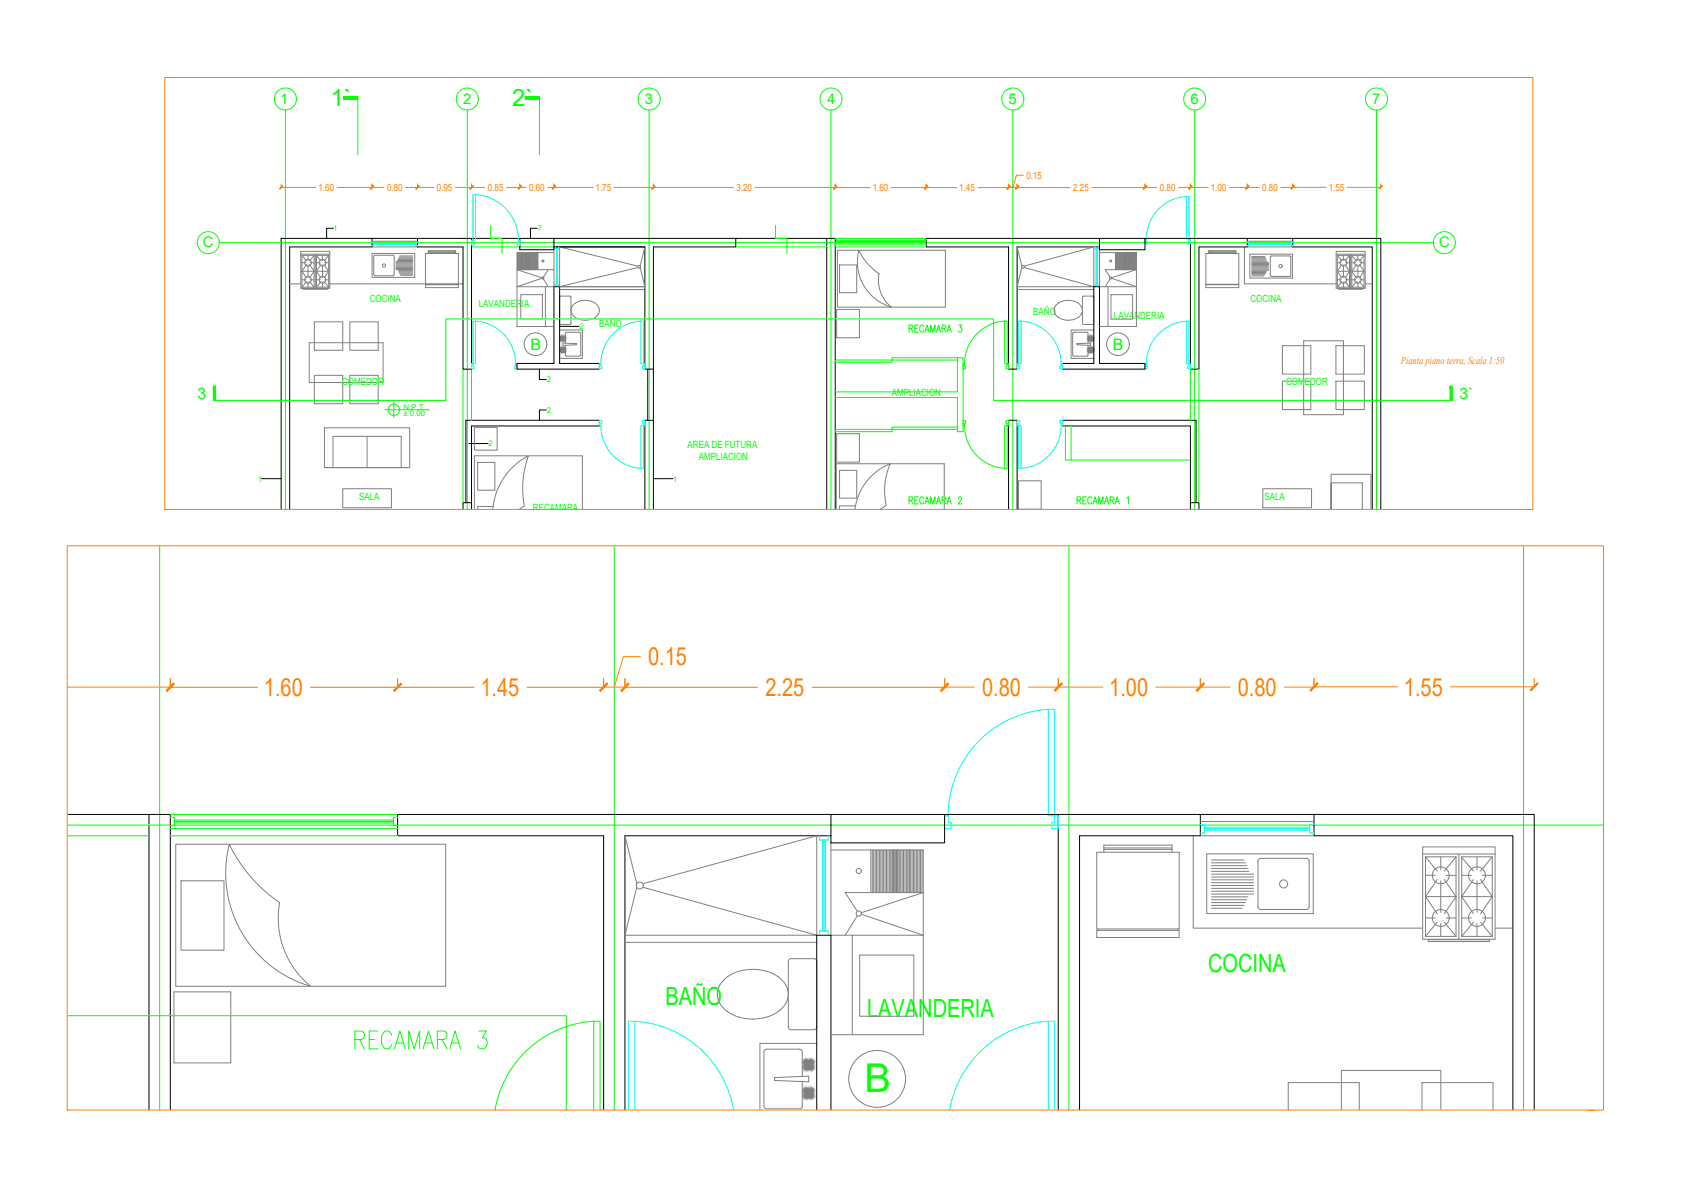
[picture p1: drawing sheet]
<svg xmlns="http://www.w3.org/2000/svg" width="594mm" height="420mm" viewBox="0 0 594 420" stroke-linecap="round" stroke-linejoin="round" font-family="sans-serif">
<!-- layer: A-WALL-FULL-EXTR -->
<g fill="none" stroke="#000" stroke-width=".35">
<path d="M147 83.9h19v46h-3v-43h-16zM195 83.9h64v3h-29v43h-3v-43h-32zM326 83.9h61v3h-29v43h-3v-43h-29zM419 83.9h20v3h-17v43h-3zM98.9 179.3v-95.4h32.1v3h-29v92.4M163 179.3v-2.4h3v2.4M227 179.3v-31.4h3v31.4M291 179.3v-95.4h3v95.4M355 179.3v-31.4h3v31.4M419 179.3v-2.4h3v2.4M483 179.3v-92.4h-28v-3h31v95.4M52.4 390.6v-104h7.5v104"/>
<path d="M212.4 390.6v-96.5h-72.5v-7.5h152.5v7.5h-72.5v96.5M372.4 390.6v-104h50v7.5h-42.5v96.5M532.5 390.6v-96.5h-70v-7.5h77.5v104"/>
</g>
<!-- layer: A-ANNO-SYMB -->
<g fill="none" stroke="#0f0" stroke-width=".35">
<path d="M100.4 38.7v140.6M125.9 34.5v20M164.5 38.7v140.6M189.9 34.5v20M228.5 38.7v140.6M292.5 38.7v140.6M356.5 38.7v140.6M420.5 38.7v140.6M484.5 38.7v140.6M172.7 79.3v4.6h4v5.3M273 79.3v4.6h4v5.3M77.3 85.4h427.2"/>
<path d="M75.5 135.9v5h81.4v-28.7h192.8v28.7h161v-5M135.5 144.2h15.6M138.6 141.5v5.4M56.2 192.1v198.5M216.2 192.1v198.5M376.2 192.1v198.5M536.2 192.1v198.5M23.7 290.3h540.6M23.7 357.4h175.6v33.2"/>
<circle cx="100.5" cy="34.8" r="3.9"/>
<circle cx="164.5" cy="34.8" r="3.9"/>
<circle cx="228.5" cy="34.8" r="3.9"/>
<circle cx="292.5" cy="34.8" r="3.9"/>
<circle cx="356.5" cy="34.8" r="3.9"/>
<circle cx="420.5" cy="34.8" r="3.9"/>
<circle cx="484.5" cy="34.8" r="3.9"/>
<circle cx="73.3" cy="85.4" r="3.9"/>
<circle cx="508.3" cy="85.4" r="3.9"/>
<circle cx="138.6" cy="144.2" r="2"/>
</g>
<!-- layer: A-FURN -->
<g fill="none" stroke="#808080" stroke-width=".35">
<path d="M101.9 99.9h4M105.9 88.5h10.2v13h-10.2zM105.9 89.5h10.2M106.3 95.5h4.3M106.3 92.5h1.3M106.3 98.5h1.3M106.3 89.9l1.6 2M106.3 95.5l1.6 2.4M107.9 99.1l-1.6 2M107.9 93.1l-1.6 2.4M108.4 89.9v1.8M108.4 93.2v4.5"/>
<path d="M108.4 99.2v1.9M108.9 93.1l1.7 2.4v5.6M108.9 99.1l1.7 2M109.2 92.5h1.4M109.2 98.5h1.4M110.6 95.5v-5.6h-4.3v11.2M110.6 95.5l-1.7 2.4M110.6 89.9l-1.7 2M111 89.5v12M111.4 95.5h4.3M111.4 92.5h1.3M111.4 98.5h1.3"/>
<path d="M111.4 89.9h4.3M111.4 95.5l1.6 2.4M111.4 89.9l1.6 2M111.4 89.9v11.2M113 93.1l-1.6 2.4M113 99.1l-1.6 2M113.5 89.9v1.8M113.5 93.2v4.5M113.5 99.2v1.9M114 99.1l1.7 2M114 93.1l1.7 2.4M114.3 92.5h1.4"/>
<path d="M114.3 98.5h1.4M115.7 95.5l-1.7 2.4M115.7 89.9v11.2M115.7 89.9l-1.7 2M116.1 99.9h46.9M131 89.2h14.9v8.4h-14.9zM131 84.9h16M131 86.9h16M131.6 90l.3-.2 6.6 .1 .2 .3v6.6l-.4 .2h-6.6l-.2-.4zM139.4 92.5h5.9M139.4 94.9h5.9M139.4 94.5h5.9"/>
<path d="M139.4 94.1h5.9M139.4 93.7h5.9M139.4 93.3h5.9M139.4 92.9h5.9M139.4 92.1h5.9M140 91.7h5.3M140.1 91.3h5.2M140.1 95.3h5.2M140.3 90.9h5M140.3 95.7h5M140.5 90.5h4.8M140.5 96.1h4.8"/>
<path d="M140.7 90.1h4.6M140.7 96.5h4.6M141 96.9h4.3M149.7 89.2h11.6v10.8h-11.6zM150.7 88.8h9.6M150.7 88.6h9.6M150.7 89.2v-1h9.6v1M182.1 88.9v6M182.3 88.9v6M182.5 88.9v6M182.7 88.9v6M182.9 88.9v6"/>
<path d="M183.1 88.9v6M183.3 88.9v6M183.5 88.9v6M183.7 88.9v6M183.9 88.9v6M184.1 88.9v6M184.3 88.9v6M184.5 88.9v6M184.7 88.9v6M184.9 88.9v6M185.1 88.9v6M185.3 88.9v6"/>
<path d="M185.5 88.9v6M185.7 88.9v6M185.9 88.9v6M186.1 88.9v6M186.3 88.9v6M186.5 88.9v6M186.7 88.9v6M186.9 88.9v6M187.1 88.9v6M187.3 88.9v6M187.5 88.9v6M187.7 88.9v6"/>
<path d="M187.9 88.9v6M188.1 88.9v6M188.3 88.9v6M188.5 88.9v6M188.7 88.9v6M188.9 88.9v6M189.1 88.9v6M189.3 88.9v6M190.7 97.9l-8.7 3v14h13M191.2 98.1l1.8 2.8M193 94.9l-1.8 2.6M195 87.9v13h-13v-12h13"/>
<path d="M195 94.9h-13l8.7 2.8M224.4 94.1l-27.4 6.8h30M224.4 93.6l-27.4-6.7v14h30M225.3 94.1l1.7 6.8M227 86.9l-1.7 6.7M294.7 88.1h38v20h-38zM295.5 93.2h6v9.8h-6zM302.3 88.1a21.2 21.2 0 0 0 7.1 8.2 12.3 12.3 0 0 0 4.3 11.8 16.6 16.6 0 0 1-11.4-20zM358 86.9l1.6 6.7M359.6 94.1l-1.6 6.8h27l-24.5-6.8M360.5 93.6l24.5-6.7v14M387 87.9v13h13v-12h-13"/>
<path d="M390.7 97.5l-1.7-2.6h11l-8.8 2.8M390.7 98.1l-1.7 2.8M391.2 97.9l8.8 3v14h-13M392.6 88.9v6M392.8 88.9v6M393 88.9v6M393.2 88.9v6M393.4 88.9v6M393.6 88.9v6M393.8 88.9v6M394 88.9v6M394.2 88.9v6"/>
<path d="M394.4 88.9v6M394.6 88.9v6M394.8 88.9v6M395 88.9v6M395.2 88.9v6M395.4 88.9v6M395.6 88.9v6M395.8 88.9v6M396 88.9v6M396.2 88.9v6M396.4 88.9v6M396.6 88.9v6"/>
<path d="M396.8 88.9v6M397 88.9v6M397.2 88.9v6M397.4 88.9v6M397.6 88.9v6M397.8 88.9v6M398 88.9v6M398.2 88.9v6M398.4 88.9v6M398.6 88.9v6M398.8 88.9v6M399 88.9v6"/>
<path d="M399.2 88.9v6M399.4 88.9v6M399.6 88.9v6M399.8 88.9v6M424.4 89.2h11.6v10.8h-11.6zM425.4 88.8h9.6M425.4 88.6h9.6M425.4 89.2v-1h9.6v1M438 86.9v13h32.3M439 84.9h16M439 86.9h16M439.9 89.4h15v8.4h-15z"/>
<path d="M440.5 90.3h4.6M440.5 90.7h4.8M440.5 91.1h5M440.5 91.5h5.2M440.5 91.9h5.3M440.5 92.3h6M440.5 92.7h6M440.5 93.1h6M440.5 93.5h6M440.5 93.9h6M440.5 94.3h6M440.5 94.7h6"/>
<path d="M440.5 95.1h6M440.5 95.5h5.2M440.5 95.9h5M440.5 96.3h4.8M440.5 96.7h4.6M440.5 97.1h4.3M447.5 97.3h6.4M447.5 97.3l-.4-.4v-6.4l.4-.4h6.4l.3 .2 .1 6.6-.4 .4M470.3 88.5h10.2v13h-10.2zM470.3 89.5h10.2M470.7 95.5h4.3M470.7 92.5h1.3"/>
<path d="M470.7 89.9l1.6 2M470.7 89.9v11.2M470.7 98.5h1.3M470.7 89.9h4.3M470.7 95.5l1.6 2.4M472.3 93.1l-1.6 2.4M472.3 99.1l-1.6 2M472.8 89.9v1.8M472.8 93.2v4.5M472.8 99.2v1.9M473.3 99.1l1.7 2M473.3 93.1l1.7 2.4"/>
<path d="M473.6 92.5h1.4M473.6 98.5h1.4M475 89.9v11.2M475 89.9l-1.7 2M475 95.5l-1.7 2.4M475.4 89.5v12M475.8 95.5v-5.6h4.3v11.2M475.8 95.5h4.3M475.8 92.5h1.3M475.8 98.5h1.3M475.8 89.9l1.6 2M475.8 95.5l1.6 2.4"/>
<path d="M477.4 93.1l-1.6 2.4v5.6M477.4 99.1l-1.6 2M477.9 89.9v1.8M477.9 93.2v4.5M477.9 99.2v1.9M478.4 93.1l1.7 2.4M478.4 99.1l1.7 2M478.7 92.5h1.4M478.7 98.5h1.4M480.1 95.5l-1.7 2.4M480.1 89.9l-1.7 2M480.5 99.9h2.5"/>
<path d="M106.3 101.1h4.3M106.7 101.5h8.6v.3h-8.6zM110.6 113.3h10v10h-10zM111.4 101.1h4.3M123.1 113.3h10v10h-10zM149.7 100.2h11.6v1h-11.6zM149.9 100v.2M161.1 100v.2M183.3 103.7h7.6v8.6h-7.6zM192 100.9v14M197 116.1h7.9v10h-7.9M197 101.9h30"/>
<path d="M199 117.3v3.5M199 117.3l.4-.4h4.6l.4 .4M200.6 104.2h-3.2l-.4 .4v9.4l.4 .2h3.2M200.6 104.2l.3 .4 .1 9.2-.4 .4M201.8 107.3a6 6 0 0 1 9 .9 3.7 3.7 0 0 1-4 4.4 4.8 4.8 0 0 1-5.8-3.4l.2-1zM204.4 117.3v7.6l-.2 .4h-5l-.2-.4v-3.4M294.5 108.9h8v10h-8zM358 101.9h27M374 106a5.6 5.6 0 0 1 6.9 2.5 4 4 0 0 1-4.5 4.2l-2.4-.3M374 106a3.2 3.2 0 0 0-2.5 4.8l.9 .9 1.6 .7M377.5 117.3v7.6l.2 .4h5l.2-.4v-3.4M377.5 117.3l.4-.4h4.6l.4 .4"/>
<path d="M381 104.4l.4-.2h3.2l.3 .2 .1 9.4-.2 .3-3.4 .1-.4-.2zM382.9 117.3v3.5M385 116.1h-8v10h8M390 100.9v14M391 103.7h7.6v8.6h-7.6zM424.4 100.2h11.6v1h-11.6zM424.6 100v.2M435.8 100v.2M458.8 119.9h14v26h-14zM470.7 101.1h4.3M471 101.5h8.7v.3h-8.7zM475.8 101.1h4.3"/>
<path d="M108.8 120.6h26v14h-26zM110.6 132.1h10v10h-10zM123.1 132.1h10v10h-10zM198.1 120.7l4.8 .2v.4l-4.8 .2zM379 120.9l4.8-.2v.8l-4.8-.2zM451.3 134.1h10v10h-10zM451.3 121.6h10v10h-10zM470.2 121.6h10v10h-10zM470.2 134.1h10v10h-10zM129.2 153.5v11M167 150.4h8v8h-8zM294.5 152.6h8v10h-8z"/>
<path d="M114.2 164.5h30v-14h-30v14h30M117.2 164.5v-11h24v11M120.6 172h17.2v6.7h-17.2zM167 179.3v-18.9h38v18.9M168.1 162.7h6.1v9.8h-6.1zM173.4 179.3a23.4 23.4 0 0 1 12.6-18.9 33.4 33.4 0 0 0-1.4 17.7l-1.9 1.2M173.7 178.2h-5.6v1.1M294.3 179.3v-16.1h38v16.1M295.5 165.5h6v9.8h-6zM300.9 179.3a20 20 0 0 1 12.4-16.1 23.4 23.4 0 0 0-1.4 14.7l-2.1 1.4M301.1 178h-5.6v1.3M358.4 169.2h8v10h-8z"/>
<path d="M444.4 172h17.2v6.7h-17.2zM468.5 169.9v9.4v-9.4h11v9.4M468.5 179.3v-12.4h14v12.4M61.9 297.1h94.9v50h-94.9zM80.7 297.1a52.8 52.8 0 0 0 17.7 20.5 30.7 30.7 0 0 0 11 29.5 41.4 41.4 0 0 1-28.7-50zM219.9 294.1l4.2 16.9M292.4 296.6v32.5h32.5v-30h-32.5M306.5 299.1v15M307 299.1v15M307.5 299.1v15M308 299.1v15M308.5 299.1v15"/>
<path d="M309 299.1v15M309.5 299.1v15M310 299.1v15M310.5 299.1v15M311 299.1v15M311.5 299.1v15M312 299.1v15M312.5 299.1v15M313 299.1v15M313.5 299.1v15M314 299.1v15M314.5 299.1v15"/>
<path d="M315 299.1v15M315.5 299.1v15M316 299.1v15M316.5 299.1v15M317 299.1v15M317.5 299.1v15M318 299.1v15M318.5 299.1v15M319 299.1v15M319.5 299.1v15M320 299.1v15M320.5 299.1v15"/>
<path d="M321 299.1v15M321.5 299.1v15M322 299.1v15M322.5 299.1v15M323 299.1v15M323.5 299.1v15M324 299.1v15M324.5 299.1v15M386 299.9h29v27h-29zM388.5 298.9h24M388.5 298.4h24M388.5 299.9v-2.5h24v2.5"/>
<path d="M420 294.1v32.5h80.7M422.4 289.1h40.1M422.4 294.1h40.1M500.7 298h25.5v32.5h-25.5zM63.7 309.9h15.1v24.5h-15.1zM224.1 312.2l-4.2 16.9h67.5l-61.2-16.9M226.2 311l61.2-16.9v35M424.7 300.5h37.5v21h-37.5zM426.4 302.6h11.4M426.4 303.6h12M426.4 304.6h12.5M426.4 305.6h12.8"/>
<path d="M426.4 306.6h13.1M426.4 307.6h14.8M426.4 308.6h14.8M426.4 309.6h14.8M426.4 310.6h14.8M426.4 311.6h14.8M426.4 312.6h14.8M426.4 313.6h14.8M426.4 314.6h14.8M426.4 315.6h12.8M426.4 316.6h12.4M426.4 317.6h11.9"/>
<path d="M426.4 318.6h11.4M426.4 319.6h10.7M443 302.3l.7-.3h16a.98 .98 0 0 1 1 1v16a1 1 0 0 1-1 1h-16a1.02 1.02 0 0 1-1-1v-16zM500.7 300.5h25.5M501.7 315.5h10.7M501.7 308h3.4M501.7 301.5l4.1 5M501.7 301.5v28M501.7 301.5h10.7M501.7 315.5l4.1 6M505.8 309.5l-4.1 6M507.1 301.5v4.6"/>
<path d="M507.1 310v11M508.3 309.5l4.1 6M509 308h3.4M512.4 301.5v28M512.4 301.5l-4.1 5M512.4 315.5l-4.1 6M513.4 300.5v30M514.4 315.5v-14h10.8v28M514.4 315.5h10.8M514.4 308h3.4M514.4 301.7l4.1 4.8M514.4 315.5l4.1 6"/>
<path d="M518.5 309.5l-4.1 6v14M519.8 301.5v4.6M519.8 310v11M521.1 309.5l4.1 6M521.8 308h3.4M525.2 315.5l-4.1 6M525.2 301.5l-4.1 5M219.9 331.6h67.5M277.4 338.4v23a1 1 0 0 0 1 1h8a1 1 0 0 0 1-1v-23M277.4 338.3a1 1 0 0 1 1-1l8 .1a.98 .98 0 0 1 1 .9M299.9 329.1v35M301.7 320.7l-4.3-6.6h27.5l-21.8 7.1"/>
<path d="M301.8 322.2l-4.4 6.9M302.6 336.1h19v21.5h-19zM303.1 321.7l21.8 7.4v35h-32.5M386 327.4h29v2.5h-29zM386.5 326.9v.5M414.5 326.9v.5M501.7 323h3.4M501.7 329.5h10.7M502.6 330.7h21.6v.6h-21.6zM505.8 324.5l-4.1 5M507.1 325v4.5M508.3 324.5l4.1 5"/>
<path d="M509 323h3.4M514.4 323h3.4M514.4 329.5h10.8M518.5 324.5l-4.1 5M519.8 325v4.5M521.1 324.5l4.1 5M521.8 323h3.4M526.2 326.6h6.3M61.2 349h20v25h-20zM276.6 346.7a6.2 6.2 0 0 1 0 6.3M276.6 346.7a14.3 14.3 0 0 0-15.2-5.2 10.3 10.3 0 0 0-8.9 7.8 9.1 9.1 0 0 0 7.5 8.6 15.3 15.3 0 0 0 15.9-3.9l.7-1M272.6 379.2l12-.5v2l-12-.5z"/>
<path d="M282.4 378.8v-8.6a1 1 0 0 0-1-1h-11.5a1.02 1.02 0 0 0-1 1v19a1.02 1.02 0 0 0 1 1h11.5a1 1 0 0 0 1-1v-8.6M287.4 367.2h-20v23.4M453.4 390.6v-9.6h25v9.6M472.1 390.6v-13.9h35v13.9M500.5 390.6v-9.6h25v9.6"/>
<circle cx="108.4" cy="98.5" r="1.19"/>
<circle cx="108.4" cy="92.5" r="1.19"/>
<circle cx="113.5" cy="98.5" r="1.19"/>
<circle cx="113.5" cy="92.5" r="1.19"/>
<circle cx="135.1" cy="93.4" r=".57"/>
<circle cx="191" cy="97.8" r=".37"/>
<circle cx="191" cy="91.8" r=".37"/>
<circle cx="224.9" cy="93.9" r=".49"/>
<circle cx="360.1" cy="93.9" r=".49"/>
<circle cx="390.9" cy="97.8" r=".37"/>
<circle cx="390.9" cy="91.8" r=".37"/>
<circle cx="450.7" cy="93.7" r=".57"/>
<circle cx="472.8" cy="92.5" r="1.19"/>
<circle cx="472.8" cy="98.5" r="1.19"/>
<circle cx="477.9" cy="92.5" r="1.19"/>
<circle cx="477.9" cy="98.5" r="1.19"/>
<circle cx="188.5" cy="121.1" r="4"/>
<circle cx="393.5" cy="121.1" r="4"/>
<circle cx="225.2" cy="311.6" r="1.23"/>
<circle cx="302.2" cy="306.5" r=".9"/>
<circle cx="451.7" cy="311" r="1.42"/>
<circle cx="507.1" cy="308" r="2.97"/>
<circle cx="519.8" cy="308" r="2.97"/>
<circle cx="302.2" cy="321.5" r=".9"/>
<circle cx="507.1" cy="323" r="2.97"/>
<circle cx="519.8" cy="323" r="2.97"/>
<circle cx="308.7" cy="379.7" r="10"/>
</g>
<!-- layer: A-WALL-FULL-INTR -->
<path d="M195 83.9h-12v4h12v-1M387 83.9h16v4h-16v-1M195 100.9h2v27h14v2h-29v-2h13zM385 100.9h2v27h16v2h-29v-2h11zM228 129.9v18M230 129.9v18M163.9 176.9v-29h47.1v2h-45v27M419 176.9v-27h-45v-2h47v29M292.4 286.6h40v10h-40v-2.5M287.4 390.6v-61.5h5v61.5" fill="none" stroke="#000" stroke-width=".35"/>
<!-- layer: A-GLAZ-FULL -->
<g fill="none" stroke="#0ff" stroke-width=".35">
<path d="M131 85.3h.6v1.2h-.6M131.6 85.9h14.7M131.6 86.1h14.7M131.6 85.7h14.7M147 85.3h-.7v1.2h.7M195.4 86.9v.6h1.2v-.6M195.8 87.5v12.8M196 87.5v12.8M196.2 87.5v12.8M385.4 86.9v.6h1.2v-.6M385.8 87.5v12.8M386 87.5v12.8"/>
<path d="M386.2 87.5v12.8M439 85.3h.6v1.2h-.6M439.6 85.9h14.8M439.6 86.1h14.8M439.6 85.7h14.8M455 85.3h-.6v1.2h.6M195.4 100.9v-.6h1.2v.6M385.4 100.9v-.6h1.2v.6M288.4 294.1v1.5h3v-1.5M289.4 295.6v32M289.9 295.6v32M290.4 295.6v32"/>
<path d="M422.4 290.1h1.6v3h-1.6M424 291.6h37M424 292.1h37M424 291.1h37M462.5 290.1h-1.5v3h1.5M288.4 329.1v-1.5h3v1.5"/>
</g>
<!-- layer: A-ANNO-TEXT -->
<g fill="none" stroke="#0f0" stroke-width=".35">
<path d="M379.1 176l1.1-.1 .2-.4-.2-.6-1.1-.1v2.5M379.8 176l.6 1.3M381.1 176h.8M382.3 174.8h-1.2v2.5h1.2M384.3 175.4a.74 .74 0 0 0-.9-.6 .74 .74 0 0 0-.6 1v.6a.74 .74 0 0 0 .6 .9 .74 .74 0 0 0 .9-.6M384.6 177.3l.8-2.5 .8 2.5M384.9 176.5h1M386.7 177.3v-2.5l.7 2.5 .8-2.5v2.5M388.7 177.3l.7-2.5 .8 2.5M389 176.5h.9M390.7 176l1.2-.1 .1-.4-.1-.6-1.2-.1v2.5M391.4 176l.6 1.3"/>
<path d="M392.4 177.3l.8-2.5 .8 2.5M392.7 176.5h1M396.6 175.3l.5-.5v2.5"/>
</g>
<!-- layer: A-FLOR-OVHD -->
<g fill="none" stroke="#0f0" stroke-width=".35">
<path d="M166 86.9h29M259 86.9h32M294 83.9h32M294 84.3h.6v1.2h-.6M294 86.9h32M294 85.9h32M294.6 84.9h30.8M294.6 85.1h30.8M294.6 84.7h30.8M326 84.3h-.6v1.2h.6M353.6 113a15.1 15.1 0 0 0-14.1 15M353.6 113h.9v15h-.9z"/>
<path d="M163 129.9v47M166 129.9v18M294 126.7h43M337 125.9h-23v1.6h-20M337 125.9h2v26h-2v-12h-43M337 125.9v12h-43M339 128h.5v.9h.4v.9h-.9zM354.5 128h.5v1.8h-.9v-.9h.4zM419 129.9v18M422 129.9v47M294 151.1h43M337 150.3h-23v1.6h-20"/>
<path d="M339 148h.9v.9h-.4v.9h-.5zM339.5 149.8a15 15 0 0 0 14.1 15M353.6 149.8h.9v15h-.9zM354.1 148h.9v1.8h-.5v-.9h-.4zM375 149.9v12h2v-12M377 161.9h42M23.7 294.1h28.7M59.9 286.6h80M59.9 287.6h1.5v3h-1.5M59.9 294.1h80M59.9 291.6h80M61.4 289.1h77"/>
<path d="M61.4 289.6h77M61.4 288.6h77M139.9 287.6h-1.5v3h1.5M208.9 359.4h2.3v31.2M174.2 390.6a37.6 37.6 0 0 1 34.7-31.2v31.2"/>
</g>
<!-- layer: A-FLOR-LEVL -->
<path d="M131 83.9h16M166 83.9h17M259 83.9h32M403 83.9h16M439 83.9h16M23.7 286.6h28.7M332.4 286.6h40M422.4 286.6h40.1" fill="none" stroke="#000" stroke-width=".35"/>
<!-- layer: A-FURN -->
<g fill="#808080" stroke="#808080" stroke-width=".35">
<path d="M283.3 375.4l.2 .1zM283.3 375.6l.2-.1zM283.3 375.6h.2zM283.3 375.7l.2-.1zM283.3 375.7l.2-.1zM283.3 375.8l.2-.2zM283.3 375.8l.3-.1zM283.6 375.7l-.2 .2zM283.6 375.7l-.1 .3zM283.6 375.7l-.1 .3zM283.6 375.8v.3zM283.6 375.8v.3zM283.7 375.8l.1 .3zM283.7 375.8l.1 .3zM283.8 375.8l.1 .3zM283.8 375.8l.1 .3zM283.8 375.8l.2 .2zM283.8 375.8l.2 .2zM283.9 375.8l.2 .1zM283.9 375.8l.2 .1zM283.9 375.7l.3 .1zM283.9 375.7l.3 .1zM284 375.7h.3zM284 375.6l.3 .1zM284 375.6h.3zM284 375.6h.3zM284 375.6l.3-.2zM284 375.5l.3-.1zM284 375.5l.2-.2zM284 375.4l.2-.1zM284.1 375.2l-.1 .2zM284.1 375.2l-.1 .2zM284 375.1l-.1 .3zM284 375.1l-.1 .3zM283.9 375.1v.3zM283.9 375.1v.3zM283.8 375.1v.2zM283.8 375.1v.2zM283.6 375.1l.2 .2zM283.6 375.1l.2 .2zM283.5 375.1l.2 .2zM283.5 375.1l.2 .2zM283.4 375.2l.2 .2zM283.4 375.2l.2 .2zM283.4 375.2l.2 .2zM283.3 375.3l.3 .1zM283.3 375.3l.3 .1zM283.3 375.4h.3z"/>
<path d="M283.7 374v.3zM283.7 374v.3zM283.7 374l.2 .3zM283.7 374l.2 .3zM283.8 374l.2 .2zM283.8 374l.2 .2zM283.9 374l.2 .1zM283.9 374l.2 .1zM283.9 374h.3zM284 373.9l.2 .1zM284 373.9h.2zM284 373.8l.2 .1zM284 373.8h.2zM284 373.8h.2zM284 373.8l.2-.1zM284 373.7h.2zM284 373.7l.2-.2zM284 373.7l.2-.2zM284.1 373.4l-.1 .3zM284.1 373.4l-.1 .3zM284 373.4l-.1 .2zM284 373.4l-.1 .2zM283.9 373.3v.3zM283.9 373.3v.3zM283.7 373.3l.1 .2zM283.7 373.3l.1 .2zM283.6 373.3l.1 .2zM283.6 373.3l.1 .2zM283.5 373.4l.2 .1zM283.5 373.4l.2 .1zM283.4 373.4l.2 .2zM283.4 373.4l.2 .2zM283.4 373.4l.2 .2zM283.3 373.5l.3 .1zM283.3 373.5l.2 .2zM283.2 373.7h.3zM283.2 373.7h.3zM283.2 373.8l.3-.1zM283.2 373.8h.3zM283.2 373.9l.3-.1zM283.2 373.9l.3-.1zM283.5 373.8l-.2 .2zM283.3 374l.2-.1zM283.5 373.9l-.1 .2zM283.4 374.1l.2-.1zM283.6 374l-.1 .2zM283.6 374v.3zM283.6 374v.3z"/>
<path d="M283.7 384v.3zM283.7 384v.3zM283.7 384l.2 .3zM283.7 384l.2 .3zM283.8 384l.2 .2zM283.8 384l.2 .2zM283.9 384l.2 .1zM283.9 384l.2 .1zM283.9 384h.3zM284 383.9l.2 .1zM284 383.9h.2zM284 383.9h.2zM284 383.9l.2-.1zM284 383.8h.2zM284 383.8l.2-.1zM284 383.7h.2zM284 383.7l.2-.2zM284 383.7l.2-.2zM284.1 383.4l-.1 .3zM284.1 383.4l-.1 .3zM284 383.4l-.1 .2zM284 383.4l-.1 .2zM283.9 383.3v.3zM283.9 383.3v.3zM283.7 383.3l.1 .2zM283.7 383.3l.1 .2zM283.6 383.3l.1 .2zM283.6 383.3l.1 .2zM283.5 383.4l.2 .1zM283.5 383.4l.2 .1zM283.4 383.4l.2 .2zM283.4 383.4l.2 .2zM283.4 383.4l.2 .2zM283.3 383.5l.3 .1zM283.3 383.5l.2 .2zM283.2 383.7h.3zM283.2 383.7h.3zM283.2 383.8l.3-.1zM283.2 383.8h.3zM283.2 383.9l.3-.1zM283.2 383.9h.3zM283.5 383.9l-.2 .1zM283.3 384l.2-.1zM283.5 383.9l-.1 .2zM283.4 384.1l.2-.1zM283.6 384l-.1 .2zM283.6 384v.3zM283.6 384v.3z"/>
<path d="M283.3 385.4l.2 .1zM283.3 385.6l.2-.1zM283.3 385.6h.2zM283.3 385.7l.2-.1zM283.3 385.7l.2-.1zM283.3 385.8l.2-.2zM283.3 385.8l.3-.1zM283.6 385.7l-.2 .2zM283.6 385.7l-.1 .3zM283.6 385.7l-.1 .3zM283.6 385.8v.3zM283.6 385.8v.3zM283.7 385.8l.1 .3zM283.7 385.8l.1 .3zM283.8 385.8l.1 .3zM283.8 385.8l.1 .3zM283.8 385.8l.2 .2zM283.8 385.8l.2 .2zM283.9 385.8l.2 .1zM283.9 385.8l.2 .1zM283.9 385.7l.3 .1zM283.9 385.7l.3 .1zM284 385.7h.3zM284 385.6l.3 .1zM284 385.6h.3zM284 385.6h.3zM284 385.6l.3-.2zM284 385.5l.3-.1zM284 385.5l.2-.2zM284 385.4l.2-.1zM284.1 385.2l-.1 .2zM284.1 385.2l-.1 .2zM284 385.1l-.1 .3zM284 385.1l-.1 .3zM283.9 385.1v.3zM283.9 385.1v.3zM283.8 385.1v.2zM283.8 385.1v.2zM283.6 385.1l.2 .2zM283.6 385.1l.2 .2zM283.5 385.1l.2 .2zM283.5 385.1l.2 .2zM283.4 385.2l.2 .2zM283.4 385.2l.2 .2zM283.4 385.2l.2 .2zM283.3 385.3l.3 .1zM283.3 385.3l.3 .1zM283.3 385.4h.3z"/>
<path d="M284.5 375.2l.1 .2zM284.5 375.2l.1 .2zM284.6 375.2l.2 .2zM284.6 375.2l.2 .2zM284.7 375.2l.2 .2zM284.7 375.2l.2 .2zM284.8 375.1l.3 .2zM284.8 375.1l.3 .2zM284.9 375.1l.3 .1zM284.9 375.1l.3 .1zM285 375h.3zM285.1 374.9l.2 .1zM285.1 374.9h.2zM285.1 374.8l.2 .1zM285.1 374.8l.3-.1zM285.1 374.7h.3zM285.1 374.7l.2-.2zM285.1 374.6l.2-.1zM285.3 374.4l-.2 .2zM285.1 374.5l.2-.1zM285.2 374.2l-.1 .3zM285 374.4l.2-.2zM285.1 374.1l-.1 .3zM285.1 374.1l-.1 .3zM284.9 374v.3zM284.9 374v.3zM284.8 374v.2zM284.8 374v.2zM284.6 373.9l.1 .3zM284.6 373.9l.1 .3zM284.4 374l.2 .2zM284.4 374l.2 .2zM284.3 374l.2 .2zM284.3 374l.2 .2zM284.1 374.1l.3 .1zM284.1 374.1l.3 .1zM284.1 374.1l.2 .2zM284 374.2l.3 .1zM284 374.2l.2 .2zM283.9 374.4h.3zM283.9 374.4l.3 .1zM283.9 374.5h.3zM283.9 374.5l.2 .1zM283.9 374.7l.2-.1zM283.9 374.7h.2zM283.9 374.9l.2-.2zM283.9 374.9l.2-.1zM284.1 374.8l-.2 .2zM283.9 375l.3-.1zM284.2 374.9l-.2 .3zM284 375.2l.2-.2zM284.2 375l-.1 .3zM284.3 375.1v.3zM284.3 375.1v.3zM284.4 375.1v.3zM284.4 375.1v.3z"/>
<path d="M285.5 373.3v.2zM285.5 373.3v.2zM285.4 373.3l.1 .2zM285.4 373.3l.1 .2zM285.2 373.4l.2 .1zM285.2 373.4l.2 .1zM285.1 373.4l.3 .2zM285.1 373.4l.3 .2zM285.1 373.4l.2 .2zM285 373.5l.3 .1zM285 373.5l.3 .2zM285 373.7h.3zM285 373.7h.2zM285 373.8l.2-.1zM285 373.8h.2zM285 373.9l.2-.1zM285 373.9l.2-.1zM285.2 373.8l-.2 .2zM285 374l.3-.1zM285.3 373.9l-.2 .2zM285.1 374.1l.2-.1zM285.3 374l-.1 .2zM285.4 374v.3zM285.4 374v.3zM285.4 374l.1 .3zM285.4 374l.1 .3zM285.5 374l.1 .3zM285.5 374l.1 .3zM285.5 374l.2 .2zM285.5 374l.2 .2zM285.6 374l.2 .1zM285.6 374l.2 .1zM285.7 374h.2zM285.7 373.9l.2 .1zM285.7 373.9h.3zM285.7 373.8l.3 .1zM285.7 373.8h.3zM285.7 373.8h.3zM285.7 373.8l.3-.1zM285.7 373.7h.3zM285.7 373.7l.2-.2zM285.7 373.7l.2-.2zM285.8 373.4l-.1 .3zM285.8 373.4l-.1 .3zM285.7 373.4v.2zM285.7 373.4v.2zM285.6 373.3v.3zM285.6 373.3v.3z"/>
<path d="M285 375.4l.2 .1zM284.9 375.6l.3-.1zM284.9 375.6h.3zM285 375.7l.2-.1zM285 375.7l.2-.1zM285 375.8l.2-.2zM285 375.8l.2-.1zM285.2 375.7l-.1 .2zM285.3 375.7l-.1 .3zM285.3 375.7l-.1 .3zM285.3 375.8v.3zM285.3 375.8v.3zM285.4 375.8v.3zM285.4 375.8v.3zM285.4 375.8l.2 .3zM285.4 375.8l.2 .3zM285.5 375.8l.2 .2zM285.5 375.8l.2 .2zM285.6 375.8l.2 .1zM285.6 375.8l.2 .1zM285.6 375.7l.3 .1zM285.6 375.7l.3 .1zM285.7 375.7h.2zM285.7 375.6l.2 .1zM285.7 375.6h.2zM285.7 375.6h.2zM285.7 375.6l.2-.2zM285.7 375.5l.2-.1zM285.7 375.5l.2-.2zM285.7 375.4l.2-.1zM285.8 375.2l-.1 .2zM285.8 375.2l-.1 .2zM285.7 375.1l-.1 .3zM285.7 375.1l-.1 .3zM285.6 375.1v.3zM285.6 375.1v.3zM285.4 375.1l.1 .2zM285.4 375.1l.1 .2zM285.3 375.1l.1 .2zM285.3 375.1l.1 .2zM285.2 375.1l.2 .2zM285.2 375.1l.2 .2zM285.1 375.2l.2 .2zM285.1 375.2l.2 .2zM285.1 375.2l.2 .2zM285 375.3l.3 .1zM285 375.3l.2 .1zM285 375.4h.2z"/>
<path d="M285 385.4l.2 .1zM284.9 385.6l.3-.1zM284.9 385.6h.3zM285 385.7l.2-.1zM285 385.7l.2-.1zM285 385.8l.2-.2zM285 385.8l.2-.1zM285.2 385.7l-.1 .2zM285.3 385.7l-.1 .3zM285.3 385.7l-.1 .3zM285.3 385.8v.3zM285.3 385.8v.3zM285.4 385.8v.3zM285.4 385.8v.3zM285.4 385.8l.2 .3zM285.4 385.8l.2 .3zM285.5 385.8l.2 .2zM285.5 385.8l.2 .2zM285.6 385.8l.2 .1zM285.6 385.8l.2 .1zM285.6 385.7l.3 .1zM285.6 385.7l.3 .1zM285.7 385.7h.2zM285.7 385.6l.2 .1zM285.7 385.6h.2zM285.7 385.6h.2zM285.7 385.6l.2-.2zM285.7 385.5l.2-.1zM285.7 385.5l.2-.2zM285.7 385.4l.2-.1zM285.8 385.2l-.1 .2zM285.8 385.2l-.1 .2zM285.7 385.1l-.1 .3zM285.7 385.1l-.1 .3zM285.6 385.1v.3zM285.6 385.1v.3zM285.4 385.1l.1 .2zM285.4 385.1l.1 .2zM285.3 385.1l.1 .2zM285.3 385.1l.1 .2zM285.2 385.1l.2 .2zM285.2 385.1l.2 .2zM285.1 385.2l.2 .2zM285.1 385.2l.2 .2zM285.1 385.2l.2 .2zM285 385.3l.3 .1zM285 385.3l.2 .1zM285 385.4h.2z"/>
<path d="M285.5 383.3v.2zM285.5 383.3v.2zM285.4 383.3l.1 .2zM285.4 383.3l.1 .2zM285.2 383.4l.2 .1zM285.2 383.4l.2 .1zM285.1 383.4l.3 .2zM285.1 383.4l.3 .2zM285.1 383.4l.2 .2zM285 383.5l.3 .1zM285 383.5l.3 .2zM285 383.7h.3zM285 383.7h.2zM285 383.8l.2-.1zM285 383.8h.2zM285 383.9l.2-.1zM285 383.9h.2zM285.2 383.9l-.2 .1zM285 384l.3-.1zM285.3 383.9l-.2 .2zM285.1 384.1l.2-.1zM285.3 384l-.1 .2zM285.4 384v.3zM285.4 384v.3zM285.4 384l.1 .3zM285.4 384l.1 .3zM285.5 384l.1 .3zM285.5 384l.1 .3zM285.5 384l.2 .2zM285.5 384l.2 .2zM285.6 384l.2 .1zM285.6 384l.2 .1zM285.7 384h.2zM285.7 383.9l.2 .1zM285.7 383.9h.3zM285.7 383.9h.3zM285.7 383.9l.3-.1zM285.7 383.8h.3zM285.7 383.8l.3-.1zM285.7 383.7h.3zM285.7 383.7l.2-.2zM285.7 383.7l.2-.2zM285.8 383.4l-.1 .3zM285.8 383.4l-.1 .3zM285.7 383.4v.2zM285.7 383.4v.2zM285.6 383.3v.3zM285.6 383.3v.3z"/>
<path d="M284.5 385.2l.1 .2zM284.5 385.2l.1 .2zM284.6 385.2l.2 .2zM284.6 385.2l.2 .2zM284.7 385.2l.2 .2zM284.7 385.2l.2 .2zM284.8 385.1l.3 .2zM284.8 385.1l.3 .2zM284.9 385.1l.3 .1zM284.9 385.1l.3 .1zM285 385h.3zM285.1 384.9l.2 .1zM285.1 384.9h.2zM285.1 384.8l.2 .1zM285.1 384.8l.3-.1zM285.1 384.7h.3zM285.1 384.7l.2-.2zM285.1 384.6l.2-.1zM285.3 384.4l-.2 .2zM285.1 384.5l.2-.1zM285.2 384.2l-.1 .3zM285 384.4l.2-.2zM285.1 384.1l-.1 .3zM285.1 384.1l-.1 .3zM284.9 384v.3zM284.9 384v.3zM284.8 384v.2zM284.8 384v.2zM284.6 383.9l.1 .3zM284.6 383.9l.1 .3zM284.4 384l.2 .2zM284.4 384l.2 .2zM284.3 384l.2 .2zM284.3 384l.2 .2zM284.1 384.1l.3 .1zM284.1 384.1l.3 .1zM284.1 384.1l.2 .2zM284 384.2l.3 .1zM284 384.2l.2 .2zM283.9 384.4h.3zM283.9 384.4l.3 .1zM283.9 384.5h.3zM283.9 384.5l.2 .1zM283.9 384.7l.2-.1zM283.9 384.7h.2zM283.9 384.9l.2-.2zM283.9 384.9l.2-.1zM284.1 384.8l-.2 .2zM283.9 385l.3-.1zM284.2 384.9l-.2 .3zM284 385.2l.2-.2zM284.2 385l-.1 .3zM284.3 385.1v.3zM284.3 385.1v.3zM284.4 385.1v.3zM284.4 385.1v.3z"/>
</g>
<!-- layer: A-DOOR-FULL -->
<g fill="none" stroke="#0ff" stroke-width=".35">
<path d="M167.4 68.5h-.9v16h.9v-16a16 16 0 0 1 15 16h.6v1.8h-.9v-.9h.3v-.9M417.6 69.1a15 15 0 0 0-14.1 15M417.6 69.1h.9v15h-.9zM166 84.5h.5v.9h.3v.9h-.8zM403 84.1h.5v.9h.4v.9h-.9zM418.5 84.1h.5v1.8h-.9v-.9h.4zM166.5 113h.9v15h-.9zM167.4 113a15.1 15.1 0 0 1 14.1 15M225.6 113a15 15 0 0 0-14.1 15M225.6 113h.9v15h-.9zM358.5 113h.9v15h-.9zM359.4 113a15 15 0 0 1 14.1 15"/>
<path d="M417.6 113a15 15 0 0 0-14.1 15M417.6 113h.9v15h-.9zM166 128h.5v.9h.3v.9h-.8zM181.5 128h.5v1.8h-.9v-.9h.4zM211 128h.5v.9h.4v.9h-.9zM226.5 128h.5v1.8h-.9v-.9h.4zM358 128h.5v.9h.4v.9h-.9zM373.5 128h.5v1.8h-.9v-.9h.4zM403 128h.5v.9h.4v.9h-.9zM418.5 128h.5v1.8h-.9v-.9h.4zM211 148h.9v.9h-.4v.9h-.5zM211.5 149.8a15 15 0 0 0 14.1 15"/>
<path d="M225.6 149.8h.9v15h-.9zM226.1 148h.9v1.8h-.5v-.9h-.4zM358 148h.9v.9h-.4v.9h-.5zM358.5 149.8h.9v15h-.9zM373.1 148h.9v1.8h-.5v-.9h-.4zM373.5 149.8a15 15 0 0 1-14.1 15M368.9 249.6a37.6 37.6 0 0 0-35.2 37.5M368.9 249.6h2.3v37.5h-2.3zM332.4 287.1h1.3v2.3h1v2.2h-2.3zM371.2 287.1h1.2v4.5h-2.2v-2.2h1zM223.4 359.4h-2.2v31.2M368.9 359.4h2.3v31.2"/>
<path d="M223.4 390.6v-31.2a37.6 37.6 0 0 1 34.8 31.2M334.2 390.6a37.6 37.6 0 0 1 34.7-31.2v31.2"/>
</g>
<!-- layer: A-ANNO-SYMB -->
<g fill="#0f0" stroke="#0f0" stroke-width=".35">
<path d="M184.9 34h5v1zM184.9 34v1h5z"/>
<path d="M120.9 34h5v1zM120.9 34v1h5z"/>
<path d="M75.1 135.9v5h.8zM75.1 135.9h.8v5z"/>
<path d="M510.3 135.9v5h.8zM510.3 135.9h.8v5z"/>
</g>
<!-- layer: 0 -->
<path d="M117.4 80.3h-2.5v3.6M189.1 80.3h-2.4v3.6M197 114.8h6.8M189.8 129.9v3.7h2.5M165 156.1h6.8M192.3 144.3h-2.5v3.5M92.1 168.4h6.8M230 168.4h6.8" fill="none" stroke="#000" stroke-width=".35"/>
<g fill="none" stroke="#ff7f00" stroke-width=".35">
<path d="M58 27.3h481.5v152h-481.5zM98.9 66h12.3M98.9 64.8v1.3M118.7 66h16.4M131 64.8v1.3M142.8 66h9.8M147 64.8v1.3M160.3 66h10.3M166 64.8v1.3M178.3 66h6.8M183 64.8v1.3M192.8 66h15.9"/>
<path d="M195 64.8v1.3M216.2 66h41.9M230 64.8v1.3M265.8 66h40.4M294 64.8v1.3M313.7 66h23M326 64.8v1.3M344.2 66h32.4M355 64.8v1.3M358 64.8v1.3M360.1 61.7h-2.4l-1.2 4.3M403 64.8v1.3"/>
<path d="M407.1 66h-22.8M414.8 66h10.4M419 64.8v1.3M432.7 66h10.4M439 64.8v1.3M450.8 66h4.2M454.9 65.9h11.8M455 64.7v1.4M474.2 65.9h11.8M486 64.7v1.3M23.7 192.1h540.6v198.5h-540.6zM59.9 238.8v3.3"/>
<path d="M139.9 238.9v3.2M212.4 238.8v3.3M219.9 238.8v3.3M225.4 231.1h-6l-3.2 10.7M332.4 238.8v3.3M372.4 238.8v3.2M422.4 238.8v3.2M462.5 238.7v3.3M540 238.7v3.2M23.7 241.8h36.4M59.8 241.9h30.8M109.2 241.9h57.7"/>
<path d="M185.5 241.9h27.1M212.3 241.8h7.8M219.8 241.9h46.8M285.8 241.9h46.8M332.3 241.8h10.6M362 241.8h26.1M406.7 241.8h26.2M452 241.8h10.6M462.3 241.7h29.6M510.5 241.7h29.6"/>
</g>
<g fill="#ff7f00" stroke="#ff7f00" stroke-width=".35">
<path d="M439.4 65.4l-.9 1.1zM439.4 65.4l-.9 1.1z"/>
<path d="M455.4 65.4l-.9 1.1zM455.4 65.4l-.9 1.1z"/>
<path d="M485.4 66.4l1-1zM486.4 65.4l-.9 1.1z"/>
<path d="M455.4 65.4l-.9 1.1zM455.4 65.4l-.9 1.1z"/>
<path d="M419.4 65.4l-.9 1.1zM419.4 65.4l-.9 1.1z"/>
<path d="M438.4 66.4l1-1zM439.4 65.4l-.9 1.1z"/>
<path d="M418.4 66.4l1-1zM419.4 65.4l-.9 1.1z"/>
<path d="M403.4 65.4l-.9 1.1zM403.4 65.4l-.9 1.1z"/>
<path d="M402.4 66.4l1-1zM403.4 65.4l-.9 1.2z"/>
<path d="M358.4 65.4l-.9 1.2zM357.4 66.4l1-1z"/>
<path d="M357.4 66.4l1-1zM358.4 65.4l-.9 1.1z"/>
<path d="M355.4 65.4l-.9 1.1zM355.4 65.4l-.9 1.1z"/>
<path d="M355.4 65.4l-.9 1.2zM355.4 65.4l-.9 1.2z"/>
<path d="M326.4 65.4l-.9 1.2zM326.4 65.4l-.9 1.2z"/>
<path d="M326.4 65.4l-.9 1.2zM326.4 65.4l-.9 1.2z"/>
<path d="M294.4 65.4l-.9 1.2zM294.4 65.4l-.9 1.2z"/>
<path d="M294.4 65.4l-.9 1.1zM294.4 65.4l-.9 1.1z"/>
<path d="M230.4 65.4l-.9 1.1zM230.4 65.4l-.9 1.1z"/>
<path d="M230.4 65.4l-.9 1.1zM230.4 65.4l-.9 1.1z"/>
<path d="M195.4 65.4l-.9 1.1zM195.4 65.4l-.9 1.1z"/>
<path d="M194.4 66.4l1-1zM195.4 65.4l-.9 1.1z"/>
<path d="M183.4 65.4l-.9 1.1zM183.4 65.4l-.9 1.1z"/>
<path d="M183.4 65.4l-.9 1.1zM183.4 65.4l-.9 1.1z"/>
<path d="M166.4 65.4l-.9 1.1zM166.4 65.4l-.9 1.1z"/>
<path d="M166.4 65.4l-.9 1.1zM166.4 65.4l-.9 1.1z"/>
<path d="M147.4 65.4l-.9 1.1zM147.4 65.4l-.9 1.1z"/>
<path d="M147.4 65.4l-.9 1.1zM147.4 65.4l-.9 1.1z"/>
<path d="M131.4 65.4l-.9 1.1zM131.4 65.4l-.9 1.1z"/>
<path d="M131.4 65.4l-.9 1.1zM131.4 65.4l-.9 1.1z"/>
<path d="M99.4 65.4l-.9 1.1zM99.4 65.4l-.9 1.1z"/>
<path d="M423.6 240.4l-2.3 2.8 2.5-2.5zM421.1 242.9l2.5-2.5-2.3 2.8z"/>
<path d="M461.1 242.9l.2 .3 2.3-2.8zM463.6 240.4l.2 .3-2.5 2.5z"/>
<path d="M541.1 240.3l-2.5 2.5 .2 .3zM541.1 240.3l.2 .3-2.5 2.5z"/>
<path d="M463.6 240.3l-2.3 2.8 2.5-2.5zM463.6 240.3l-2.3 2.8-.2-.3z"/>
<path d="M373.6 240.4l-2.3 2.8 2.5-2.5zM373.6 240.4l-2.3 2.8-.2-.3z"/>
<path d="M421.1 242.9l.2 .3 2.3-2.8zM423.6 240.4l.2 .3-2.5 2.5z"/>
<path d="M371.1 242.9l.2 .3 2.3-2.8zM373.6 240.4l.2 .3-2.5 2.5z"/>
<path d="M333.6 240.4l-2.3 2.8 2.5-2.5zM333.6 240.4l-2.3 2.8-.2-.3z"/>
<path d="M333.6 240.5l-2.5 2.5 .2 .3zM333.6 240.5l.2 .2-2.5 2.6z"/>
<path d="M221.1 240.5l-2.3 2.8 2.5-2.6zM221.1 240.5l-2.3 2.8-.2-.3z"/>
<path d="M218.6 242.9l.2 .3 2.3-2.8zM221.1 240.4l.2 .3-2.5 2.5z"/>
<path d="M213.6 240.4l-2.3 2.8 2.5-2.5zM211.1 242.9l2.5-2.5-2.3 2.8z"/>
<path d="M211.1 243l.2 .3 2.3-2.8zM213.6 240.5l.2 .2-2.5 2.6z"/>
<path d="M141.1 240.5l-2.3 2.8 2.5-2.6zM141.1 240.5l-2.3 2.8-.2-.3z"/>
<path d="M141.1 240.5l-2.5 2.5 .2 .3zM141.1 240.5l.2 .2-2.5 2.6z"/>
<path d="M61.1 240.5l-2.3 2.8 2.5-2.6zM61.1 240.5l-2.3 2.8-.2-.3z"/>
<path d="M58.6 242.9l.2 .3 2.3-2.8zM61.1 240.4l.2 .3-2.5 2.5z"/>
</g>
<g fill="#fff" stroke="#fff" stroke-width=".35">
<path d="M443.7 64v3.9l6.5-3.9zM443.7 67.9l6.5-3.9v3.9z"/>
<path d="M467.3 64v3.8l6.3-3.8zM467.3 67.8l6.3-3.8v3.8z"/>
<path d="M425.8 64v3.9l6.3-3.9zM425.8 67.9l6.3-3.9v3.9z"/>
<path d="M407.7 64v3.9l6.5-3.9zM407.7 67.9l6.5-3.9v3.9z"/>
<path d="M377.2 64.1v3.8l6.5-3.8zM377.2 67.9l6.5-3.8v3.8z"/>
<path d="M360.7 59.8v3.8l6.5-3.8zM360.7 63.6l6.5-3.8v3.8z"/>
<path d="M337.3 64.1v3.8l6.3-3.8zM337.3 67.9l6.3-3.8v3.8z"/>
<path d="M306.8 64.1v3.8l6.3-3.8zM306.8 67.9l6.3-3.8v3.8z"/>
<path d="M258.7 64v3.9l6.5-3.9zM258.7 67.9l6.5-3.9v3.9z"/>
<path d="M209.3 64v3.9l6.3-3.9zM209.3 67.9l6.3-3.9v3.9z"/>
<path d="M185.7 64v3.9l6.5-3.9zM185.7 67.9l6.5-3.9v3.9z"/>
<path d="M171.2 64v3.9l6.5-3.9zM171.2 67.9l6.5-3.9v3.9z"/>
<path d="M153.2 64v3.9l6.5-3.9zM153.2 67.9l6.5-3.9v3.9z"/>
<path d="M135.7 64v3.9l6.5-3.9zM135.7 67.9l6.5-3.9v3.9z"/>
<path d="M111.8 64v3.9l6.3-3.9zM111.8 67.9l6.3-3.9v3.9z"/>
<path d="M434.3 237v9.6l16.3-9.6zM434.3 246.6l16.3-9.6v9.6z"/>
<path d="M493.3 236.9v9.6l15.8-9.6zM493.3 246.5l15.8-9.6v9.6z"/>
<path d="M389.6 237v9.6l15.7-9.6zM389.6 246.6l15.7-9.6v9.6z"/>
<path d="M344.3 237v9.6l16.3-9.6zM344.3 246.6l16.3-9.6v9.6z"/>
<path d="M268 237.1v9.6l16.4-9.6zM268 246.7l16.4-9.6v9.6z"/>
<path d="M226.8 226.3v9.6l16.3-9.6zM226.8 235.9l16.3-9.6v9.6z"/>
<path d="M168.3 237.1v9.6l15.8-9.6zM168.3 246.7l15.8-9.6v9.6z"/>
<path d="M92.1 237.1v9.6l15.7-9.6zM92.1 246.7l15.7-9.6v9.6z"/>
</g>
<text font-size="14" fill="#0f0" x="304.2" y="384.4">B</text>
<text font-size="10.6" fill="#0f0" x="123.8" y="370.4">RECAMARA 3</text>
<text font-size="9.3" fill="#ff7f00" x="557.6" y="396.9">Pianta piano</text>
<g font-size="8.8" fill="#ff7f00">
<text x="228.1" y="234.1">0.15</text>
<text x="92.9" y="245">1.60</text>
<text x="169.1" y="245">1.45</text>
<text x="269.4" y="245">2.25</text>
<text x="345.6" y="244.9">0.80</text>
<text x="390.4" y="244.9">1.00</text>
<text x="435.6" y="244.9">0.80</text>
<text x="494.1" y="244.8">1.55</text>
</g>
<g font-size="8.8" fill="#0f0">
<text x="425.2" y="342.2">COCINA</text>
<text x="234.2" y="353.7">BAÑO</text>
<text x="305.2" y="357.9">LAVANDERIA</text>
</g>
<g font-size="8.4" fill="#0f0">
<text x="116.4" y="37.5">1`</text>
<text x="180.3" y="37.5">2`</text>
</g>
<g font-size="5.7" fill="#0f0">
<text x="318.6" y="118.2">RECAMARA 3</text>
<text x="318.6" y="178.5">RECAMARA 2</text>
</g>
<g font-size="5.6" fill="#0f0">
<text x="186.7" y="123">B</text>
<text x="391.7" y="123">B</text>
<text x="69.5" y="140.4">3</text>
<text x="513.6" y="140.4">3`</text>
</g>
<g font-size="5.2" fill="#0f0">
<text x="98.6" y="36.6">1</text>
<text x="163" y="36.6">2</text>
<text x="227" y="36.6">3</text>
<text x="291.1" y="36.5">4</text>
<text x="355" y="36.5">5</text>
<text x="419" y="36.6">6</text>
<text x="482.9" y="36.5">7</text>
<text x="71.4" y="87">C</text>
<text x="506.4" y="87">C</text>
</g>
<text font-size="3.7" fill="#ff7f00" x="493" y="128">Pianta piano terra, Scala 1:50</text>
<g font-size="3.5" fill="#ff7f00">
<text x="361.2" y="62.9">0.15</text>
<text x="112.1" y="67.2">1.60</text>
<text x="136.2" y="67.2">0.80</text>
<text x="153.7" y="67.2">0.95</text>
<text x="171.7" y="67.2">0.85</text>
<text x="186.2" y="67.2">0.60</text>
<text x="209.6" y="67.2">1.75</text>
<text x="259.2" y="67.2">3.20</text>
<text x="307.1" y="67.2">1.60</text>
<text x="337.6" y="67.2">1.45</text>
<text x="377.7" y="67.2">2.25</text>
<text x="408.2" y="67.2">0.80</text>
<text x="426.1" y="67.2">1.00</text>
<text x="444.2" y="67.2">0.80</text>
<text x="467.6" y="67.2">1.55</text>
</g>
<g font-size="3.5" fill="#0f0">
<text x="130.2" y="106.1">COCINA</text>
<text x="440.1" y="106.1">COCINA</text>
<text x="168.5" y="108.2">LAVANDERIA</text>
<text x="363.7" y="110.7">BAÑO</text>
<text x="392.1" y="112.4">LAVANDERIA</text>
<text x="210.9" y="115.2">BAÑO</text>
<text x="120.4" y="135.4">COMEDOR</text>
<text x="452.7" y="135.4">COMEDOR</text>
<text x="313.8" y="139.2">AMPLIACION</text>
<text x="242" y="157.5">AREA DE FUTURA</text>
<text x="245.9" y="161.8">AMPLIACION</text>
<text x="126.4" y="175.9">SALA</text>
<text x="187.6" y="179.9">RECAMARA</text>
<text x="445" y="175.9">SALA</text>
</g>
<g font-size="2.8" fill="#0f0">
<text x="117.3" y="81.3">1</text>
<text x="189.2" y="81.3">7</text>
<text x="204" y="115.8">2</text>
<text x="192.4" y="134.6">2</text>
<text x="142" y="146.4">± 0.00</text>
<text x="142" y="144.1">N.P.T.</text>
<text x="192.4" y="145.3">2</text>
<text x="172" y="157.1">2</text>
<text x="90.8" y="169.4">1</text>
<text x="236.7" y="169.4">1</text>
</g>
</svg>
